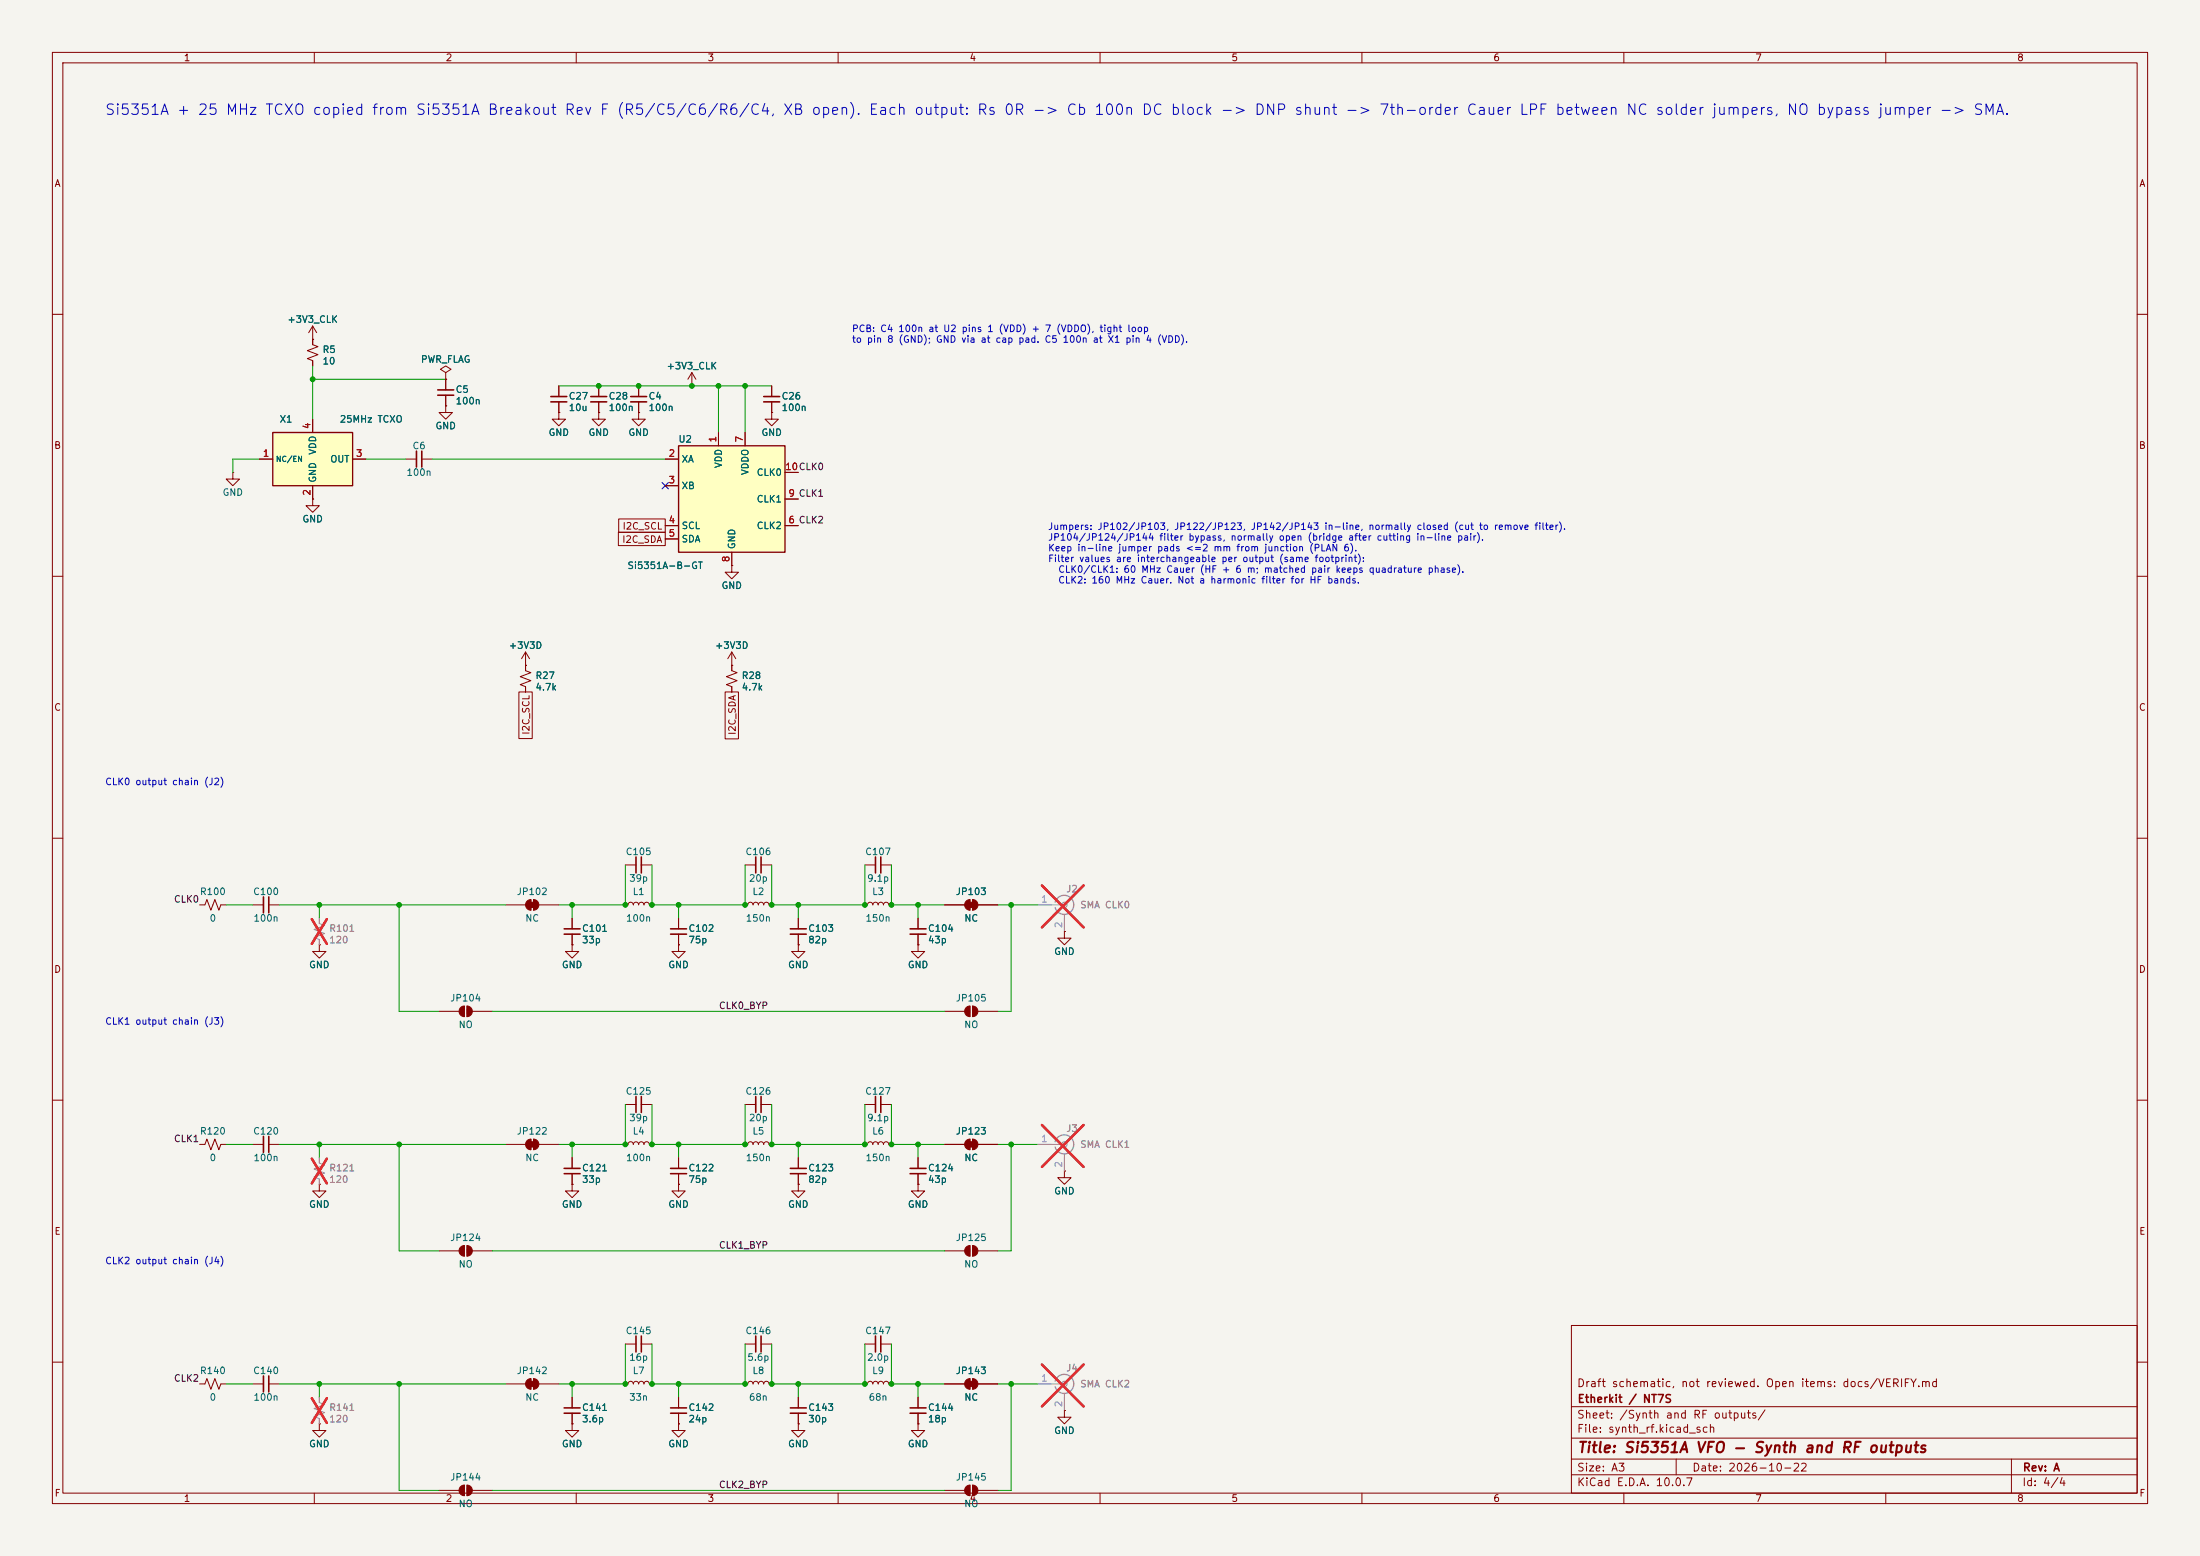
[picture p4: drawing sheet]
<svg xmlns="http://www.w3.org/2000/svg" width="420mm" height="297mm" viewBox="0 0 420 297" stroke-linecap="round" stroke-linejoin="round" font-family="sans-serif">
<path d="M0 0h420v297h-420z" fill="#f5f4ef" stroke="#f5f4ef" stroke-width=".19"/>
<g fill="none" stroke="#840000" stroke-width=".19">
<path d="M10 10h400v277h-400zM12 12h396v273h-396zM60 10v2M110 10v2M160 10v2M210 10v2M260 10v2M310 10v2M360 10v2M10 60h2M121.9 73.7v2M121.9 76.7v2"/>
<path d="M408 60h2M10 110h2M408 110h2M100.3 127h.1M100.3 124.5l-.7 1.2M100.3 124.5l.8 1.2M100.3 124.5v2.5M10 160h2M408 160h2M129.5 175.3v2M129.5 178.3v2M175.3 175.3v2"/>
<path d="M175.3 178.3v2M180.3 172.7h3.8M185.2 171.7v2M185.7 171.7v2M186.7 172.7h3.8M203.2 177.8v1.3h1.3l-1.3 1.2-1.3-1.2h1.3M203.2 177.8h.1M10 210h2M96.5 218.4h3.8M101.3 217.4v2.1M101.9 217.4v2.1M102.9 218.4h3.8"/>
<path d="M119.4 218.4h.5l.1-.3 .4-.2 .4 .2 .1 .3 .2-.3 .3-.2 .4 .2 .1 .3 .2-.3 .3-.2 .4 .2 .1 .3 .2-.3 .3-.2 .4 .2 .2 .3h.5M180.3 218.4h3.8M185.2 217.4v2.1M185.7 217.4v2.1M186.7 218.4h3.8M408 210h2M175.3 226.1v1.2h1.2l-1.2 1.3-1.3-1.3h1.3M175.3 226.1h.1M175.3 221v2M175.3 224v2.1M180.3 238.8h3.8M185.2 237.7v2.1"/>
<path d="M185.7 237.7v2.1M186.7 238.8h3.8M203.2 223.5v1.3h1.3l-1.3 1.3-1.3-1.3h1.3M203.2 223.5h.1M300 253h108v32h-108zM10 260h2M61 271.8v1.2h1.2l-1.2 1.3-1.3-1.3h1.3M61 271.8h.1M152.4 271.8v1.2h1.3l-1.3 1.3-1.3-1.3h1.3M152.4 271.8h.1M152.4 266.7v2M152.4 269.7v2.1"/>
<path d="M300 278.5h108M300 274.5h108M300 268.5h108M320 278.5v3M384 278.5v6.5M408 260h2M60 285v2M83.8 284.5h3.8M88.6 283.5v2M89.2 283.5v2M90.2 284.5h3.8M110 285v2"/>
<path d="M160 285v2M210 285v2M260 285v2M300 281.5h108M310 285v2M360 285v2"/>
</g>
<path d="M198.1 172.7h4.6M203.2 174.5v3.3M198.1 218.4h4.6M203.2 220.2v3.3M61 266.7v1l1 .4-2.1 .8 2.1 .7-2.1 .8 1.1 .4v1" fill="none" stroke="#9c9b98" stroke-width=".19"/>
<path d="M201.4 172.2a1.81 1.81 0 0 1 2.8-1 1.81 1.81 0 0 1 0 3 1.81 1.81 0 0 1-2.8-1M201.4 217.9a1.81 1.81 0 0 1 2.8-1 1.81 1.81 0 0 1 0 3 1.81 1.81 0 0 1-2.8-1" fill="none" stroke="#9c9b98" stroke-width=".25"/>
<g fill="none" stroke="#9c9b98" stroke-width=".2">
<circle cx="203.2" cy="172.7" r=".51"/>
<circle cx="203.2" cy="218.4" r=".51"/>
</g>
<path d="M198.9 169l8 8M206.9 169l-8 8M198.9 214.7l8 8M206.9 214.7l-8 8M59.5 266.9l2.9 4.7M62.4 266.9l-2.9 4.7" fill="none" stroke="#e12e31" stroke-width=".46"/>
<g fill="#840000" stroke="#840000" stroke-width=".19">
<path d="M101.1 217.9h1v1h-1z"/>
<path d="M100.6 217.7l.7-.3v2.1a1.02 1.02 0 0 1-.9-.7 1.02 1.02 0 0 1 .2-1.1z"/>
<path d="M101.9 217.4a1.02 1.02 0 0 1 1 1 1.02 1.02 0 0 1-1 1.1z"/>
<path d="M184.9 172.2h1v1h-1z"/>
<path d="M184.4 172l.8-.3v2a1.02 1.02 0 0 1-1-.6 1.02 1.02 0 0 1 .2-1.1z"/>
<path d="M185.7 171.7a1.02 1.02 0 0 1 1 1 1.02 1.02 0 0 1-1 1z"/>
<path d="M184.9 217.9h1v1h-1z"/>
<path d="M184.4 217.7l.8-.3v2.1a1.02 1.02 0 0 1-1-.7 1.02 1.02 0 0 1 .2-1.1z"/>
<path d="M185.7 217.4a1.02 1.02 0 0 1 1 1 1.02 1.02 0 0 1-1 1.1z"/>
<path d="M184.4 238l.8-.3v2.1a1.02 1.02 0 0 1-1-.7 1.02 1.02 0 0 1 .2-1.1z"/>
<path d="M185.7 237.7a1.02 1.02 0 0 1 1 1.1 1.02 1.02 0 0 1-1 1z"/>
<path d="M87.9 283.8l.7-.3v2a1.02 1.02 0 0 1-.9-.6 1.02 1.02 0 0 1 .2-1.1z"/>
<path d="M89.2 283.5a1.02 1.02 0 0 1 1 1 1.02 1.02 0 0 1-1 1z"/>
</g>
<path d="M120.4 75.7h3M120.4 76.7h3M128 177.3h3.1M128 178.3h3.1M173.7 177.3h3.1M173.7 178.3h3.1M173.7 223h3.1M173.7 224h3.1M150.9 268.7h3M150.9 269.7h3" fill="none" stroke="#840000" stroke-width=".3"/>
<path d="M129.5 85.1h20.4v20.3h-20.4z" fill="#ffffc2"/>
<path d="M129.5 85.1h20.4v20.3h-20.4z" fill="none" stroke="#840000" stroke-width=".25"/>
<g fill="none" stroke="#840000" stroke-width=".19">
<path d="M59.7 64.8v1l1 .4-2 .7 2 .8-2 .8 1 .3v1.1M85.1 77.5v1.2h1.3l-1.3 1.3-1.3-1.3h1.3M85.1 77.5h.1M85.1 72.4v2M85.1 75.4v2.1M106.7 78.7v1.3h1.2l-1.2 1.3-1.3-1.3h1.3M106.7 78.7h.1M106.7 73.7v2M106.7 76.7v2M132.1 73.7h.1M132.1 71.1l-.8 1.3M132.1 71.1l.7 1.3"/>
<path d="M132.1 71.1v2.6M44.4 90.2v1.2h1.3l-1.3 1.3-1.2-1.3h1.2M44.4 90.2h.1M59.7 95.3v1.2h1.3l-1.3 1.3-1.3-1.3h1.3M59.7 95.3h.1M77.5 87.6h2M80.5 87.6h2M127 87.6h2.5M127 92.7h2.5M137.2 82.6v2.5M142.2 82.6v2.5M149.9 95.3h2.5"/>
<path d="M149.9 90.2h2.5M127 100.3h2.5M127 102.9h2.5M139.7 108v1.2h1.3l-1.3 1.3-1.3-1.3h1.3M139.7 108h.1M139.7 105.4v2.6M149.9 100.3h2.5M139.7 127h.1M139.7 124.5v3.5l1 .4-2 .8 2 .7-2 .8 1 .4v1M139.7 124.5l-.8 1.2M139.7 124.5l.8 1.2M38.1 172.7h1l.4-1 .8 2 .7-2 .8 2 .4-1h1"/>
<path d="M48.3 172.7h2M51.3 172.7h2M165.1 172.7h.5l.2-.3 .3-.2 .4 .2 .1 .3 .2-.3 .3-.2 .4 .2 .1 .3 .2-.3 .3-.2 .4 .2 .2 .3 .1-.3 .4-.2 .3 .2 .2 .3h.5M165.1 165.1h2M168.1 165.1h2.1M129.5 180.3v1.3h1.3l-1.3 1.3-1.2-1.3h1.2M129.5 180.3h.1M175.3 180.3v1.3h1.2l-1.2 1.3-1.3-1.3h1.3M175.3 180.3h.1M180.3 193h3.8M185.2 192v2.1M185.7 192v2.1"/>
<path d="M186.7 193h3.8M38.1 218.4h1l.4-1 .8 2.1 .7-2.1 .8 2.1 .4-1.1h1M48.3 218.4h2M51.3 218.4h2M119.4 210.8h2M122.4 210.8h2.1M142.2 210.8h2.1M145.3 210.8h2M165.1 218.4h.5l.2-.3 .3-.2 .4 .2 .1 .3 .2-.3 .3-.2 .4 .2 .1 .3 .2-.3 .3-.2 .4 .2 .2 .3 .1-.3 .4-.2 .3 .2 .2 .3h.5M165.1 210.8h2M168.1 210.8h2.1M109.2 226.1v1.2h1.3l-1.3 1.3-1.3-1.3h1.3"/>
<path d="M109.2 226.1h.1M109.2 221v2M109.2 224v2.1M129.5 226.1v1.2h1.3l-1.3 1.3-1.2-1.3h1.2M129.5 226.1h.1M129.5 221v2M129.5 224v2.1M152.4 226.1v1.2h1.3l-1.3 1.3-1.3-1.3h1.3M152.4 226.1h.1M152.4 221v2M152.4 224v2.1M142.2 256.5h2.1"/>
<path d="M145.3 256.5h2M165.1 256.5h2M168.1 256.5h2.1M96.5 264.2h3.8M101.3 263.1v2.1M101.9 263.1v2.1M102.9 264.2h3.8M109.2 271.8v1.2h1.3l-1.3 1.3-1.3-1.3h1.3M109.2 271.8h.1M119.4 264.2h.5l.1-.4 .4-.1 .4 .1 .1 .4 .2-.4 .3-.1 .4 .1 .1 .4 .2-.4 .3-.1 .4 .1 .1 .4 .2-.4 .3-.1 .4 .1 .2 .4h.5M129.5 266.7v2M129.5 269.7v2.1"/>
<path d="M165.1 264.2h.5l.2-.4 .3-.1 .4 .1 .1 .4 .2-.4 .3-.1 .4 .1 .1 .4 .2-.4 .3-.1 .4 .1 .2 .4 .1-.4 .4-.1 .3 .1 .2 .4h.5M175.3 271.8v1.2h1.2l-1.2 1.3-1.3-1.3h1.3M175.3 271.8h.1M175.3 266.7v2M175.3 269.7v2.1M180.3 264.2h3.8M185.2 263.1v2.1M185.7 263.1v2.1M186.7 264.2h3.8M203.2 269.2v1.3h1.3l-1.3 1.3-1.3-1.3h1.3M203.2 269.2h.1M180.3 284.5h3.8"/>
<path d="M185.2 283.5v2M185.7 283.5v2M186.7 284.5h3.8"/>
</g>
<g fill="none" stroke="#840000" stroke-width=".3">
<path d="M83.6 74.4h3M83.6 75.4h3M105.2 75.7h3M105.2 76.7h3M79.5 86.1v3.1M80.5 86.1v3.1M50.3 171.2v3M51.3 171.2v3M167.1 163.6v3M168.1 163.6v3M50.3 216.9v3.1M51.3 216.9v3.1"/>
<path d="M121.4 209.3v3M122.4 209.3v3M144.3 209.3v3M145.3 209.3v3M167.1 209.3v3M168.1 209.3v3M107.7 223h3M107.7 224h3M128 223h3.1M128 224h3.1M150.9 223h3M150.9 224h3"/>
<path d="M144.3 255v3.1M145.3 255v3.1M167.1 255v3.1M168.1 255v3.1M128 268.7h3.1M128 269.7h3.1M173.7 268.7h3.1M173.7 269.7h3.1"/>
</g>
<g fill="#840000" stroke="#840000" stroke-width=".19">
<path d="M184.9 263.7h1v1h-1z"/>
<path d="M184.4 263.4l.8-.3v2.1a1.02 1.02 0 0 1-1-.7 1.02 1.02 0 0 1 .2-1.1z"/>
<path d="M185.7 263.1a1.02 1.02 0 0 1 1 1.1 1.02 1.02 0 0 1-1 1z"/>
<path d="M101.1 263.7h1v1h-1z"/>
<path d="M100.6 263.4l.7-.3v2.1a1.02 1.02 0 0 1-.9-.7 1.02 1.02 0 0 1 .2-1.1z"/>
<path d="M101.9 263.1a1.02 1.02 0 0 1 1 1.1 1.02 1.02 0 0 1-1 1z"/>
<path d="M184.4 283.8l.8-.3v2a1.02 1.02 0 0 1-1-.6 1.02 1.02 0 0 1 .2-1.1z"/>
<path d="M185.7 283.5a1.02 1.02 0 0 1 1 1 1.02 1.02 0 0 1-1 1z"/>
<path d="M184.4 192.3l.8-.3v2.1a1.02 1.02 0 0 1-1-.7 1.02 1.02 0 0 1 .2-1.1z"/>
<path d="M185.7 192a1.02 1.02 0 0 1 1 1 1.02 1.02 0 0 1-1 1.1z"/>
</g>
<path d="M198.1 264.2h4.6M203.2 265.9v3.3" fill="none" stroke="#9c9b98" stroke-width=".19"/>
<path d="M201.4 263.7a1.81 1.81 0 0 1 2.8-1 1.81 1.81 0 0 1 0 2.9 1.81 1.81 0 0 1-2.8-.9" fill="none" stroke="#9c9b98" stroke-width=".25"/>
<circle cx="203.2" cy="264.2" r=".51" fill="none" stroke="#9c9b98" stroke-width=".2"/>
<path d="M198.9 260.5l8 8M206.9 260.5l-8 8" fill="none" stroke="#e12e31" stroke-width=".46"/>
<path d="M52.1 82.6h15.2v10.1h-15.2z" fill="#ffffc2"/>
<path d="M52.1 82.6h15.2v10.1h-15.2z" fill="none" stroke="#840000" stroke-width=".25"/>
<g fill="none" stroke="#840000" stroke-width=".19">
<path d="M59.7 64.8h.1M59.7 62.2v3.6M59.7 68.8v1.1M59.7 62.2l-.8 1.3M59.7 62.2l.8 1.3M85.1 71.1l1-.6-1-.6-1 .6 1 .6v1.3M85.1 72.4h.1M85.1 77.5h.1M85.1 72.4v2M85.1 75.4v2.1M106.7 78.7h.1M106.7 73.7v2"/>
<path d="M106.7 76.7v2M114.3 78.7v1.3h1.3l-1.3 1.3-1.3-1.3h1.3M114.3 78.7h.1M114.3 73.7v2M114.3 76.7v2M121.9 78.7v1.3h1.3l-1.3 1.3-1.3-1.3h1.3M121.9 78.7h.1M121.9 73.7v2M121.9 76.7v2M132.1 73.7h.1M147.3 78.7v1.3h1.3l-1.3 1.3-1.3-1.3h1.3M147.3 78.7h.1"/>
<path d="M147.3 73.7v2M147.3 76.7v2M49.5 87.6h2.6M59.7 95.3h.1M59.7 80v2.6M59.7 92.7v2.6M67.3 87.6h2.5M118.1 99.1h8.9v2.5h-8.9zM127 87.6h2.5M127 92.7h2.5M137.2 82.6v2.5M142.2 82.6v2.5"/>
<path d="M149.9 95.3h2.5M149.9 90.2h2.5M118 101.6h9v2.5h-9zM127 100.3h2.5M127 102.9h2.5M139.7 108h.1M139.7 105.4v2.6M149.9 100.3h2.5M99.1 132.1h2.5v8.9h-2.5zM100.3 127v1l1 .4-2 .8 2 .7-2 .8 1 .4v1M100.3 127h.1M138.4 132.1h2.6v8.9h-2.6z"/>
<path d="M139.7 127h.1M139.7 127v1M139.7 131.1v1M96.5 172.7h3.8M101.3 171.7v2M101.9 171.7v2M102.9 172.7h3.8M109.2 175.3v2M109.2 178.3v2M119.4 172.7h.5l.1-.3 .4-.2 .4 .2 .1 .3 .2-.3 .3-.2 .4 .2 .1 .3 .2-.3 .3-.2 .4 .2 .1 .3 .2-.3 .3-.2 .4 .2 .2 .3h.5M119.4 165.1h2M122.4 165.1h2.1"/>
<path d="M129.5 175.3v2M129.5 178.3v2M142.2 172.7h.5l.2-.3 .4-.2 .3 .2 .2 .3 .1-.3 .4-.2 .3 .2 .2 .3 .1-.3 .4-.2 .3 .2 .2 .3 .1-.3 .4-.2 .4 .2 .1 .3h.5M142.2 165.1h2.1M145.3 165.1h2M152.4 175.3v2M152.4 178.3v2M175.3 175.3v2M175.3 178.3v2M180.3 172.7h3.8M186.7 172.7h3.8M203.2 177.8h.1"/>
<path d="M61 180.3v1.3h1.2l-1.2 1.3-1.3-1.3h1.3M61 180.3h.1M83.8 193h3.8M88.6 192v2.1M89.2 192v2.1M90.2 193h3.8M109.2 180.3v1.3h1.3l-1.3 1.3-1.3-1.3h1.3M109.2 180.3h.1M129.5 180.3h.1M152.4 180.3v1.3h1.3l-1.3 1.3-1.3-1.3h1.3M152.4 180.3h.1M175.3 180.3h.1"/>
<path d="M142.2 218.4h.5l.2-.3 .4-.2 .3 .2 .2 .3 .1-.3 .4-.2 .3 .2 .2 .3 .1-.3 .4-.2 .3 .2 .2 .3 .1-.3 .4-.2 .4 .2 .1 .3h.5M180.3 218.4h3.8M186.7 218.4h3.8M61 226.1v1.2h1.2l-1.2 1.3-1.3-1.3h1.3M61 226.1h.1M83.8 238.8h3.8M88.6 237.7v2.1M89.2 237.7v2.1M90.2 238.8h3.8M109.2 226.1h.1M109.2 221v2M109.2 224v2.1"/>
<path d="M129.5 226.1h.1M129.5 221v2M129.5 224v2.1M152.4 226.1h.1M152.4 221v2M152.4 224v2.1M175.3 226.1h.1M175.3 221v2M175.3 224v2.1M203.2 223.5h.1M119.4 256.5h2M122.4 256.5h2.1"/>
<path d="M38.1 264.2h1l.4-1.1 .8 2.1 .7-2.1 .8 2.1 .4-1h1M48.3 264.2h2M51.3 264.2h2M61 271.8h.1M109.2 271.8h.1M109.2 266.7v2M109.2 269.7v2.1M129.5 271.8v1.2h1.3l-1.3 1.3-1.2-1.3h1.2M129.5 271.8h.1M129.5 266.7v2M129.5 269.7v2.1M142.2 264.2h.5l.2-.4 .4-.1 .3 .1 .2 .4 .1-.4 .4-.1 .3 .1 .2 .4 .1-.4 .4-.1 .3 .1 .2 .4 .1-.4 .4-.1 .4 .1 .1 .4h.5"/>
<path d="M152.4 271.8h.1M152.4 266.7v2M152.4 269.7v2.1M175.3 271.8h.1M175.3 266.7v2M175.3 269.7v2.1M180.3 264.2h3.8M186.7 264.2h3.8M203.2 269.2h.1"/>
</g>
<g fill="#840000" stroke="#840000" stroke-width=".19">
<path d="M101.1 172.2h1v1h-1z"/>
<path d="M100.6 172l.7-.3v2a1.02 1.02 0 0 1-.9-.6 1.02 1.02 0 0 1 .2-1.1z"/>
<path d="M101.9 171.7a1.02 1.02 0 0 1 1 1 1.02 1.02 0 0 1-1 1z"/>
<path d="M87.9 192.3l.7-.3v2.1a1.02 1.02 0 0 1-.9-.7 1.02 1.02 0 0 1 .2-1.1z"/>
<path d="M89.2 192a1.02 1.02 0 0 1 1 1 1.02 1.02 0 0 1-1 1.1z"/>
<path d="M87.9 238l.7-.3v2.1a1.02 1.02 0 0 1-.9-.7 1.02 1.02 0 0 1 .2-1.1z"/>
<path d="M89.2 237.7a1.02 1.02 0 0 1 1 1.1 1.02 1.02 0 0 1-1 1z"/>
</g>
<g fill="none" stroke="#840000" stroke-width=".3">
<path d="M112.8 75.7h3M112.8 76.7h3M145.8 75.7h3M145.8 76.7h3M107.7 177.3h3M107.7 178.3h3M121.4 163.6v3M122.4 163.6v3M144.3 163.6v3M145.3 163.6v3M150.9 177.3h3M150.9 178.3h3"/>
<path d="M121.4 255v3.1M122.4 255v3.1M50.3 262.6v3.1M51.3 262.6v3.1M107.7 268.7h3M107.7 269.7h3"/>
</g>
<path d="M61 175.3v1l1 .4-2.1 .7 2.1 .8-2.1 .7 1.1 .4v1M198.1 172.7h2.6M203.2 175.3v2.5M198.1 218.4h2.6M61 221v1l1 .4-2.1 .7 2.1 .8-2.1 .8 1.1 .3v1.1M203.2 221v2.5M61 266.7v1M61 270.8v1M198.1 264.2h2.6M203.2 266.7v2.5" fill="none" stroke="#9c9b98" stroke-width=".19"/>
<path d="M59.5 175.4l2.9 4.8M62.4 175.4l-2.9 4.8M198.9 169l8 8M206.9 169l-8 8M198.9 214.7l8 8M206.9 214.7l-8 8M59.5 221.2l2.9 4.7M62.4 221.2l-2.9 4.7M59.5 266.9l2.9 4.7M62.4 266.9l-2.9 4.7M198.9 260.5l8 8M206.9 260.5l-8 8" fill="none" stroke="#e12e31" stroke-width=".46"/>
<g fill="none" stroke="#009600" stroke-width=".19">
<path d="M59.7 72.4h25.4M59.7 69.9v10.1M106.7 73.7h40.6M137.2 73.7v8.9M142.2 73.7v8.9M49.5 87.6h-5.1v2.6M69.8 87.6h7.7M82.5 87.6h44.5M43.2 172.7h5.1M53.3 172.7h43.2M61 172.7v2.6M76.2 172.7v20.3h7.6"/>
<path d="M109.2 172.7v2.6M119.4 165.1v7.6h-12.7M124.5 165.1v7.6h17.7v-7.6M129.5 172.7v2.6M147.3 165.1v7.6h17.8v-7.6M152.4 172.7v2.6M170.2 165.1v7.6h10.1M175.3 172.7v2.6M190.5 172.7h7.6M193 172.7v20.3h-2.5M94 193h86.3M43.2 218.4h5.1"/>
<path d="M53.3 218.4h43.2M61 218.4v2.6M76.2 218.4v20.4h7.6M109.2 218.4v2.6M119.4 210.8v7.6h-12.7M124.5 210.8v7.6h17.7v-7.6M129.5 218.4v2.6M147.3 210.8v7.6h17.8v-7.6M152.4 218.4v2.6M170.2 210.8v7.6h10.1M175.3 218.4v2.6M190.5 218.4h7.6"/>
<path d="M193 218.4v20.4h-2.5M94 238.8h86.3M119.4 256.5v7.7h-12.7M124.5 256.5v7.7h17.7v-7.7M147.3 256.5v7.7h17.8v-7.7M170.2 256.5v7.7h10.1M43.2 264.2h5.1M53.3 264.2h43.2M61 264.2v2.5M76.2 264.2v20.3h7.6M109.2 264.2v2.5M129.5 264.2v2.5"/>
<path d="M152.4 264.2v2.5M175.3 264.2v2.5M190.5 264.2h7.6M193 264.2v20.3h-2.5M94 284.5h86.3"/>
</g>
<path d="M126.4 92.1l1.2 1.2M127.6 92.1l-1.2 1.2" fill="none" stroke="#000084" stroke-width=".19"/>
<g fill="#009600" stroke="#009600" stroke-width=".19">
<circle cx="119.4" cy="172.7" r=".46"/>
<circle cx="152.4" cy="172.7" r=".46"/>
<circle cx="142.2" cy="172.7" r=".46"/>
<circle cx="147.3" cy="172.7" r=".46"/>
<circle cx="193" cy="172.7" r=".46"/>
<circle cx="61" cy="172.7" r=".46"/>
<circle cx="76.2" cy="172.7" r=".46"/>
<circle cx="76.2" cy="264.2" r=".46"/>
<circle cx="61" cy="264.2" r=".46"/>
<circle cx="109.2" cy="264.2" r=".46"/>
<circle cx="119.4" cy="264.2" r=".46"/>
<circle cx="124.5" cy="264.2" r=".46"/>
<circle cx="119.4" cy="218.4" r=".46"/>
<circle cx="109.2" cy="218.4" r=".46"/>
<circle cx="129.5" cy="218.4" r=".46"/>
<circle cx="124.5" cy="218.4" r=".46"/>
<circle cx="76.2" cy="218.4" r=".46"/>
<circle cx="61" cy="218.4" r=".46"/>
<circle cx="147.3" cy="264.2" r=".46"/>
<circle cx="152.4" cy="264.2" r=".46"/>
<circle cx="175.3" cy="218.4" r=".46"/>
<circle cx="170.2" cy="218.4" r=".46"/>
<circle cx="193" cy="218.4" r=".46"/>
<circle cx="165.1" cy="264.2" r=".46"/>
<circle cx="170.2" cy="264.2" r=".46"/>
<circle cx="175.3" cy="264.2" r=".46"/>
<circle cx="193" cy="264.2" r=".46"/>
<circle cx="165.1" cy="218.4" r=".46"/>
<circle cx="147.3" cy="218.4" r=".46"/>
<circle cx="59.7" cy="72.4" r=".46"/>
<circle cx="114.3" cy="73.7" r=".46"/>
<circle cx="142.2" cy="264.2" r=".46"/>
<circle cx="129.5" cy="264.2" r=".46"/>
<circle cx="152.4" cy="218.4" r=".46"/>
<circle cx="142.2" cy="218.4" r=".46"/>
<circle cx="170.2" cy="172.7" r=".46"/>
<circle cx="129.5" cy="172.7" r=".46"/>
<circle cx="124.5" cy="172.7" r=".46"/>
<circle cx="175.3" cy="172.7" r=".46"/>
<circle cx="165.1" cy="172.7" r=".46"/>
<circle cx="109.2" cy="172.7" r=".46"/>
<circle cx="121.9" cy="73.7" r=".46"/>
<circle cx="132.1" cy="73.7" r=".46"/>
<circle cx="137.2" cy="73.7" r=".46"/>
<circle cx="142.2" cy="73.7" r=".46"/>
</g>
<text font-size="2" fill="#0000c2" x="19.9" y="22.4">Si5351A + 25 MHz TCXO copied from Si5351A Breakout Rev F (R5/C5/C6/R6/C4, XB open). Each output: Rs 0R -&gt; Cb 100n DC block -&gt; DNP shunt -&gt; 7th-order Cauer LPF between NC solder jumpers, NO bypass jumper -&gt; SMA.</text>
<text font-size="2" fill="#840000" x="301" y="277.8">Title: Si5351A VFO - Synth and RF outputs</text>
<g font-size="1.5" fill="#840000">
<text x="300.9" y="265.1">Draft schematic, not reviewed. Open items: docs/VERIFY.md</text>
<text x="301" y="268.1">Etherkit / NT7S</text>
<text x="300.9" y="273.8">File: synth_rf.kicad_sch</text>
<text x="300.9" y="271.1">Sheet: /Synth and RF outputs/</text>
<text x="300.9" y="281.2">Size: A3</text>
<text x="322.9" y="281.2">Date: 2026-10-22</text>
<text x="386" y="281.2">Rev: A</text>
<text x="300.9" y="284">KiCad E.D.A. 10.0.7</text>
<text x="385.9" y="284">Id: 4/4</text>
</g>
<g font-size="1.3" fill="#840000">
<text x="35" y="12">1</text>
<text x="85" y="12">2</text>
<text x="135" y="12">3</text>
<text x="185" y="12">4</text>
<text x="235" y="12">5</text>
<text x="285" y="12">6</text>
<text x="335" y="12">7</text>
<text x="385" y="12">8</text>
<text x="10.3" y="36">A</text>
<text x="408.3" y="36">A</text>
<text x="10.2" y="86">B</text>
<text x="408.2" y="86">B</text>
<text x="118.7" y="101.4">I2C_SCL</text>
<text x="118.7" y="103.9">I2C_SDA</text>
<text x="10.2" y="136">C</text>
<text x="408.2" y="136">C</text>
<text x="101.4" y="140.3" transform="rotate(-90 101.4 140.3)">I2C_SCL</text>
<text x="140.8" y="140.4" transform="rotate(-90 140.8 140.4)">I2C_SDA</text>
<text x="10.2" y="186">D</text>
<text x="408.2" y="186">D</text>
<text x="10.3" y="236">E</text>
<text x="408.3" y="236">E</text>
<text x="10.3" y="286">F</text>
<text x="35" y="287">1</text>
<text x="85" y="287">2</text>
<text x="135" y="287">3</text>
<text x="185" y="287">4</text>
<text x="235" y="287">5</text>
<text x="285" y="287">6</text>
<text x="335" y="287">7</text>
<text x="385" y="287">8</text>
<text x="408.3" y="286">F</text>
</g>
<g font-size="1.3" fill="#006464">
<text x="54.8" y="61.9">+3V3_CLK</text>
<text x="61.5" y="67.7">R5</text>
<text x="61.5" y="69.9">10</text>
<text x="80.2" y="69.5">PWR_FLAG</text>
<text x="127.1" y="70.8">+3V3_CLK</text>
<text x="86.9" y="75.3">C5</text>
<text x="86.9" y="77.5">100n</text>
<text x="108.5" y="76.6">C27</text>
<text x="116.1" y="76.6">C28</text>
<text x="123.7" y="76.6">C4</text>
<text x="149.1" y="76.6">C26</text>
<text x="53.3" y="81">X1</text>
<text x="64.8" y="81">25MHz TCXO</text>
<text x="83" y="82.2">GND</text>
<text x="104.6" y="83.5">GND</text>
<text x="108.5" y="78.8">10u</text>
<text x="112.2" y="83.5">GND</text>
<text x="116.1" y="78.8">100n</text>
<text x="119.9" y="83.5">GND</text>
<text x="123.7" y="78.8">100n</text>
<text x="145.3" y="83.5">GND</text>
<text x="149.1" y="78.8">100n</text>
<text x="60.7" y="86.9" transform="rotate(-90 60.7 86.9)">VDD</text>
<text x="62.9" y="88.6">OUT</text>
<text x="78.6" y="86.1">C6</text>
<text x="129.4" y="84.8">U2</text>
<text x="130" y="88.6">XA</text>
<text x="138.1" y="89.5" transform="rotate(-90 138.1 89.5)">VDD</text>
<text x="42.4" y="94.9">GND</text>
<text x="60.7" y="92.2" transform="rotate(-90 60.7 92.2)">GND</text>
<text x="77.5" y="91.1">100n</text>
<text x="130" y="93.7">XB</text>
<text x="143.2" y="90.8" transform="rotate(-90 143.2 90.8)">VDDO</text>
<text x="144.3" y="91.1">CLK0</text>
<text x="57.6" y="100">GND</text>
<text x="130" y="101.3">SCL</text>
<text x="144.3" y="101.3">CLK2</text>
<text x="144.3" y="96.2">CLK1</text>
<text x="130" y="103.8">SDA</text>
<text x="140.7" y="104.9" transform="rotate(-90 140.7 104.9)">GND</text>
<text x="119.7" y="108.9">Si5351A-B-GT</text>
<text x="137.6" y="112.7">GND</text>
<text x="97" y="124.2">+3V3D</text>
<text x="136.4" y="124.2">+3V3D</text>
<text x="102.1" y="129.9">R27</text>
<text x="141.5" y="129.9">R28</text>
<text x="102.1" y="132.1">4.7k</text>
<text x="141.5" y="132.1">4.7k</text>
<text x="119.3" y="163.5">C105</text>
<text x="142.2" y="163.5">C106</text>
<text x="165.1" y="163.5">C107</text>
<text x="38.1" y="171.1">R100</text>
<text x="48.2" y="171.1">C100</text>
<text x="98.5" y="171.1">JP102</text>
<text x="120" y="168.6">39p</text>
<text x="120.7" y="171.1">L1</text>
<text x="142.9" y="168.6">20p</text>
<text x="143.5" y="171.1">L2</text>
<text x="165.4" y="168.6">9.1p</text>
<text x="166.4" y="171.1">L3</text>
<text x="182.4" y="171.1">JP103</text>
<text x="39.9" y="176.2">0</text>
<text x="48.3" y="176.2">100n</text>
<text x="100.2" y="176.2">NC</text>
<text x="111" y="178.2">C101</text>
<text x="119.4" y="176.2">100n</text>
<text x="131.3" y="178.2">C102</text>
<text x="142.3" y="176.2">150n</text>
<text x="154.2" y="178.2">C103</text>
<text x="165.1" y="176.2">150n</text>
<text x="177" y="178.2">C104</text>
<text x="184" y="176.2">NC</text>
<text x="58.9" y="185.1">GND</text>
<text x="107.2" y="185.1">GND</text>
<text x="111" y="180.4">33p</text>
<text x="127.5" y="185.1">GND</text>
<text x="131.3" y="180.4">75p</text>
<text x="150.3" y="185.1">GND</text>
<text x="154.2" y="180.4">82p</text>
<text x="173.2" y="185.1">GND</text>
<text x="177" y="180.4">43p</text>
<text x="201.1" y="182.6">GND</text>
<text x="85.8" y="191.5">JP104</text>
<text x="182.4" y="191.5">JP105</text>
<text x="87.4" y="196.5">NO</text>
<text x="184" y="196.5">NO</text>
<text x="119.3" y="209.2">C125</text>
<text x="142.2" y="209.2">C126</text>
<text x="165.1" y="209.2">C127</text>
<text x="120" y="214.3">39p</text>
<text x="142.9" y="214.3">20p</text>
<text x="165.4" y="214.3">9.1p</text>
<text x="38.1" y="216.9">R120</text>
<text x="39.9" y="221.9">0</text>
<text x="48.2" y="216.9">C120</text>
<text x="48.3" y="221.9">100n</text>
<text x="98.5" y="216.9">JP122</text>
<text x="100.2" y="221.9">NC</text>
<text x="119.4" y="221.9">100n</text>
<text x="120.7" y="216.9">L4</text>
<text x="142.3" y="221.9">150n</text>
<text x="143.5" y="216.9">L5</text>
<text x="165.1" y="221.9">150n</text>
<text x="166.4" y="216.9">L6</text>
<text x="182.4" y="216.9">JP123</text>
<text x="184" y="221.9">NC</text>
<text x="111" y="223.9">C121</text>
<text x="111" y="226.1">33p</text>
<text x="131.3" y="223.9">C122</text>
<text x="131.3" y="226.1">75p</text>
<text x="154.2" y="223.9">C123</text>
<text x="154.2" y="226.1">82p</text>
<text x="177" y="223.9">C124</text>
<text x="177" y="226.1">43p</text>
<text x="58.9" y="230.8">GND</text>
<text x="107.2" y="230.8">GND</text>
<text x="127.5" y="230.8">GND</text>
<text x="150.3" y="230.8">GND</text>
<text x="173.2" y="230.8">GND</text>
<text x="201.1" y="228.3">GND</text>
<text x="85.8" y="237.2">JP124</text>
<text x="182.4" y="237.2">JP125</text>
<text x="87.4" y="242.3">NO</text>
<text x="184" y="242.3">NO</text>
<text x="119.3" y="255">C145</text>
<text x="142.2" y="255">C146</text>
<text x="165.1" y="255">C147</text>
<text x="38.1" y="262.6">R140</text>
<text x="48.2" y="262.6">C140</text>
<text x="98.5" y="262.6">JP142</text>
<text x="120" y="260">16p</text>
<text x="120.7" y="262.6">L7</text>
<text x="142.6" y="260">5.6p</text>
<text x="143.5" y="262.6">L8</text>
<text x="165.4" y="260">2.0p</text>
<text x="166.4" y="262.6">L9</text>
<text x="182.4" y="262.6">JP143</text>
<text x="39.9" y="267.7">0</text>
<text x="48.3" y="267.7">100n</text>
<text x="100.2" y="267.7">NC</text>
<text x="111" y="269.6">C141</text>
<text x="120" y="267.7">33n</text>
<text x="131.3" y="269.6">C142</text>
<text x="142.9" y="267.7">68n</text>
<text x="154.2" y="269.6">C143</text>
<text x="165.7" y="267.7">68n</text>
<text x="177" y="269.6">C144</text>
<text x="184" y="267.7">NC</text>
<text x="111" y="271.8">3.6p</text>
<text x="131.3" y="271.8">24p</text>
<text x="154.2" y="271.8">30p</text>
<text x="177" y="271.8">18p</text>
<text x="201.1" y="274">GND</text>
<text x="58.9" y="276.6">GND</text>
<text x="107.2" y="276.6">GND</text>
<text x="127.5" y="276.6">GND</text>
<text x="150.3" y="276.6">GND</text>
<text x="173.2" y="276.6">GND</text>
<text x="85.8" y="282.9">JP144</text>
<text x="87.4" y="288">NO</text>
<text x="182.4" y="282.9">JP145</text>
<text x="184" y="288">NO</text>
</g>
<g font-size="1.3" fill="#0000c2">
<text x="162.5" y="63.7">PCB: C4 100n at U2 pins 1 (VDD) + 7 (VDDO), tight loop</text>
<text x="162.5" y="65.7">to pin 8 (GND); GND via at cap pad. C5 100n at X1 pin 4 (VDD).</text>
<text x="200" y="101.5">Jumpers: JP102/JP103, JP122/JP123, JP142/JP143 in-line, normally closed (cut to remove filter).</text>
<text x="200" y="103.5">JP104/JP124/JP144 filter bypass, normally open (bridge after cutting in-line pair).</text>
<text x="200" y="105.5">Keep in-line jumper pads &lt;=2 mm from junction (PLAN 6).</text>
<text x="200" y="107.6">Filter values are interchangeable per output (same footprint):</text>
<text x="201.9" y="109.6">CLK0/CLK1: 60 MHz Cauer (HF + 6 m; matched pair keeps quadrature phase).</text>
<text x="201.9" y="111.7">CLK2: 160 MHz Cauer. Not a harmonic filter for HF bands.</text>
<text x="20" y="150.2">CLK0 output chain (J2)</text>
<text x="20" y="195.9">CLK1 output chain (J3)</text>
<text x="20" y="241.6">CLK2 output chain (J4)</text>
</g>
<g font-size="1.3" fill="#a90000">
<text x="59.6" y="82" transform="rotate(-90 59.6 82)">4</text>
<text x="50.1" y="87.5">1</text>
<text x="67.8" y="87.5">3</text>
<text x="127.5" y="87.5">2</text>
<text x="137" y="84.6" transform="rotate(-90 137 84.6)">1</text>
<text x="142.1" y="84.6" transform="rotate(-90 142.1 84.6)">7</text>
<text x="59.6" y="94.7" transform="rotate(-90 59.6 94.7)">2</text>
<text x="127.5" y="92.6">3</text>
<text x="149.8" y="90">10CLK0</text>
<text x="149.8" y="90">10</text>
<text x="150.4" y="95.1">9 CLK1</text>
<text x="150.4" y="95.1">9</text>
<text x="127.5" y="100.2">4</text>
<text x="150.4" y="100.2">6 CLK2</text>
<text x="150.4" y="100.2">6</text>
<text x="127.5" y="102.7">5</text>
<text x="139.6" y="107.4" transform="rotate(-90 139.6 107.4)">8</text>
</g>
<g font-size="1.3" fill="#0f0f0f">
<text x="33.1" y="172.6">CLK0</text>
<text x="137.1" y="192.9">CLK0_BYP</text>
<text x="33.1" y="218.3">CLK1</text>
<text x="137.1" y="238.6">CLK1_BYP</text>
<text x="33.1" y="264">CLK2</text>
<text x="137.1" y="284.4">CLK2_BYP</text>
</g>
<g font-size="1.3" fill="#a5a4a2">
<text x="198.7" y="172.6">1</text>
<text x="203.1" y="177.3" transform="rotate(-90 203.1 177.3)">2</text>
<text x="198.7" y="218.3">1</text>
<text x="203.1" y="223" transform="rotate(-90 203.1 223)">2</text>
<text x="198.7" y="264">1</text>
<text x="203.1" y="268.7" transform="rotate(-90 203.1 268.7)">2</text>
</g>
<g font-size="1.3" fill="#939391">
<text x="203.4" y="170.6">J2</text>
<text x="206.1" y="173.7">SMA CLK0</text>
<text x="62.7" y="178.2">R101</text>
<text x="62.7" y="180.4">120</text>
<text x="203.4" y="216.4">J3</text>
<text x="206.1" y="219.4">SMA CLK1</text>
<text x="62.7" y="223.9">R121</text>
<text x="62.7" y="226.1">120</text>
<text x="203.4" y="262.1">J4</text>
<text x="62.7" y="269.6">R141</text>
<text x="206.1" y="265.1">SMA CLK2</text>
<text x="62.7" y="271.8">120</text>
</g>
<text font-size="1" fill="#006464" x="52.6" y="88.4">NC/EN</text>
</svg>
